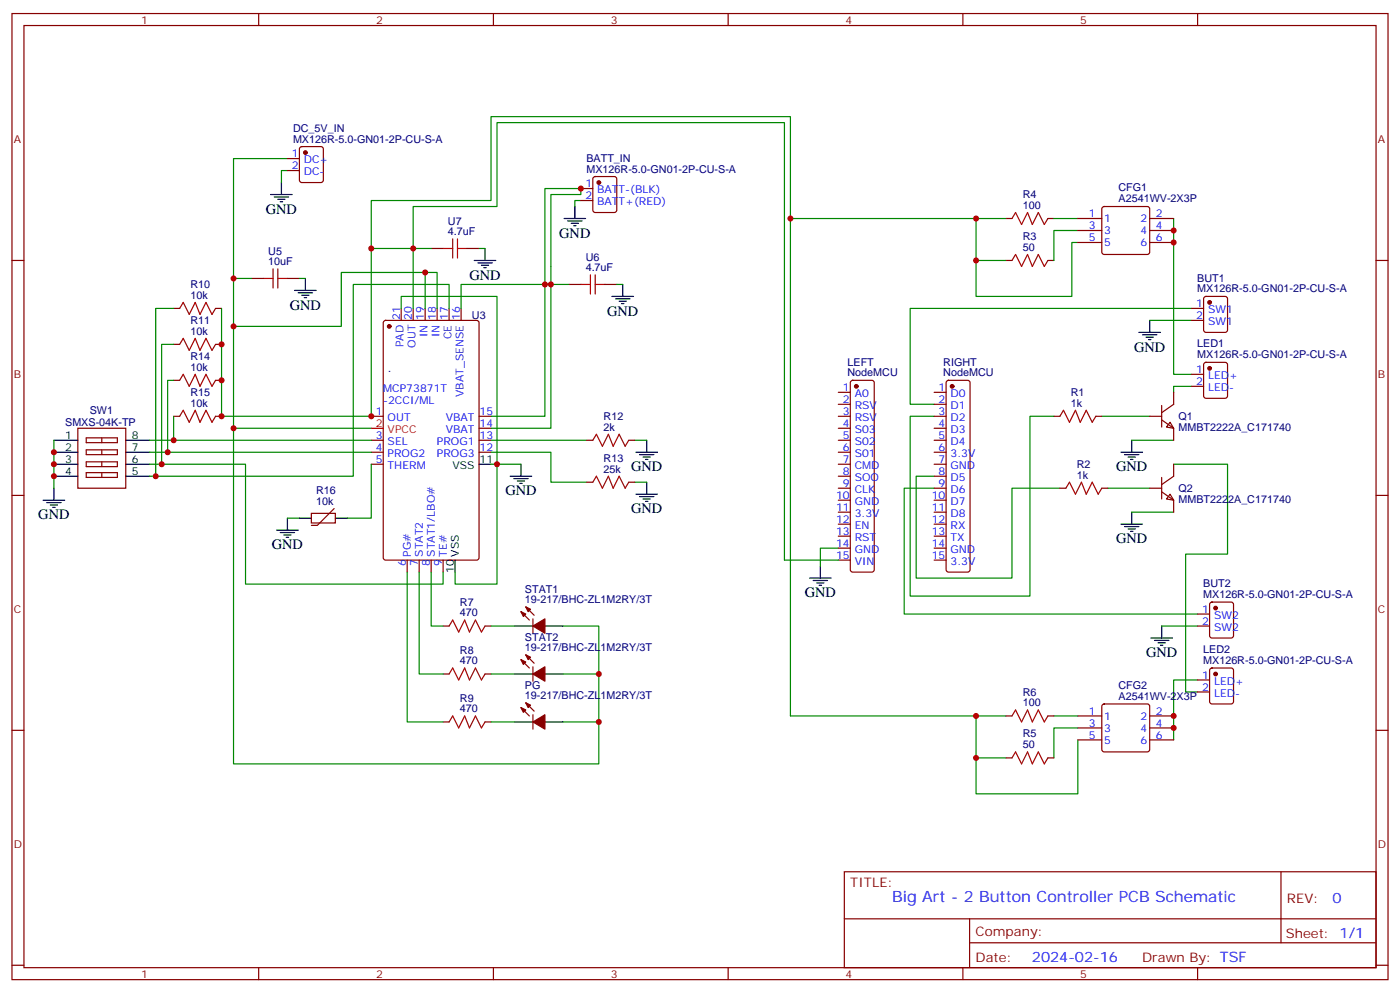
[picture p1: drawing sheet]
<svg xmlns="http://www.w3.org/2000/svg" width="412mm" height="292mm" viewBox="0 0 412 292" stroke-linecap="round" stroke-linejoin="round" font-family="sans-serif">
<g fill="none" stroke="#870000" stroke-width=".35">
<path d="M3.5 4h405.4v284.3h-405.4zM7.1 7.5h398.2v277.3h-398.2zM76.2 4v3.5M145.3 4v3.5M214.5 4v3.5M283.6 4v3.5M352.8 4v3.5M84.7 46.7h3.5M84.7 50.2h3.5M88.4 43.4l.5-.3h5.6l.7 .5v9.4l-.4 .7h-5.9l-.7-.4v-9.4zM171.1 55.5h3.5M171.1 59h3.5"/>
<path d="M174.9 52.2l.4-.2h5.7l.6 .4 .1 9.4-.5 .7h-5.9l-.6-.4-.1-9.4zM3.5 76.7h3.6M127 73.1h3.5M137.6 73.1h3.5M296.3 76.7h1.8M296.3 64.3h1.8M308.7 76.7h1.7M308.7 64.3h1.7M317.5 64.3h7.1M317.5 67.8h7.1M317.5 71.4h7.1M324.8 61l.5-.2h12.7l.5 .2 .2 .5v12.7l-.3 .5-.4 .2h-12.7l-.5-.2-.2-.5v-12.7z"/>
<path d="M338.7 64.3h7M338.7 67.8h7M338.7 71.4h7M405.3 76.7h3.6M51.2 90.8h1.7M63.5 90.8h1.8M74.1 82h3.5M84.7 82h3.5M113.1 94.5l.5-.2h26.8l.7 .4v69.4l-.5 .7-27 .1-.7-.5v-69.4zM118.2 90.8v3.5M121.7 90.8v3.5M125.2 90.8v3.5"/>
<path d="M128.8 90.8v3.5M132.3 90.8v3.5M135.8 90.8v3.5M167.6 83.7h3.5M178.2 83.7h3.5M351 90.8h3.5M351 94.3h3.5M354.8 87.4l.4-.2h5.7l.6 .5 .1 9.4-.5 .7h-5.9l-.6-.4-.1-9.5zM51.2 101.4h1.7M51.2 111.9h1.7M63.5 101.4h1.8M63.5 111.9h1.8"/>
<path d="M246.9 115.5h3.6M246.9 119h3.6M250.7 112.1l.5-.2h5.6l.5 .2 .2 .5v55.1l-.2 .5-.5 .2h-5.6l-.5-.3-.2-.4v-55.1zM275.2 115.5h3.5M275.2 119h3.5M278.9 112.1l.5-.2h5.6l.5 .2 .3 .5v55.1l-.3 .5-.5 .2h-5.6l-.5-.3-.2-.4v-55.1zM342.2 119.3v6.4M345.7 115.5v3.5l-3.5 2.5M351 110.2h3.5M351 113.7h3.5M354.8 106.9l.4-.3h5.7l.6 .5 .1 9.4-.5 .7h-5.9l-.6-.4-.1-9.4zM22.9 126h14.1v17.7h-14.1z"/>
<path d="M25.4 128.9h9.2v1.4h-9.2zM25.4 132.4h9.2v1.4h-9.2zM25.4 135.9h9.2v1.4h-9.2zM25.4 139.1h9.2v1.4h-9.2zM30 128.9v1.4M30 132.4v1.4M30 135.9v1.4M30 139.1v1.4M51.2 122.5h1.7M63.5 122.5h1.8M109.4 122.5h3.5M109.4 129.6h3.5"/>
<path d="M109.4 133.1h3.5M109.4 136.6h3.5M141.1 122.5h3.5M141.1 129.6h3.5M141.1 133.1h3.5M141.1 126h3.5M172.9 129.6h1.7M185.2 129.6h1.8M246.9 122.5h3.6M246.9 129.6h3.6M246.9 133.1h3.6M246.9 136.6h3.6"/>
<path d="M246.9 126h3.6M275.2 122.5h3.5M275.2 129.6h3.5M275.2 133.1h3.5M275.2 136.6h3.5M275.2 126h3.5M310.4 122.5h1.8M322.8 122.5h1.8M338.7 122.5h3.5M342.2 123.6l3.5 2.4v3.6M344.7 124.3l1 1.7-2.1-.3zM345.7 136.6v3.6l-3.5 2.4"/>
<path d="M3.5 145.8h3.6M91.7 151.1h7.1v2.8h-7.1zM98.4 149.7l-4.9 4.9h-1.8M172.9 141.9h1.7M185.2 141.9h1.8M246.9 143.7h3.6M246.9 140.2h3.6M246.9 147.2h3.6M246.9 150.7h3.6M246.9 154.3h3.6M246.9 157.8h3.6M275.2 143.7h3.5"/>
<path d="M275.2 140.2h3.5M275.2 147.2h3.5M275.2 150.7h3.5M275.2 154.3h3.5M275.2 157.8h3.5M312.2 143.7h1.8M324.6 143.7h1.7M338.7 143.7h3.5M342.2 144.7l3.5 2.5v3.5M342.2 140.5v6.4M344.7 145.5l1 1.7-2.1-.3zM405.3 145.8h3.6"/>
<path d="M119.9 164.9v3.5M123.5 164.9v3.5M127 164.9v3.5M130.5 164.9v3.5M154.9 178.6l2.4 2.5M246.9 161.3h3.6M246.9 164.9h3.6M275.2 161.3h3.5M275.2 164.9h3.5M356.5 177.4l.5-.2h5.7l.6 .4 .1 9.5-.5 .6-5.9 .1-.6-.5-.1-9.4zM130.5 184.3h1.8M130.5 198.4h1.8"/>
<path d="M142.9 184.3h1.7M142.9 198.4h1.7M153.5 180l2.4 2.5M153.5 194.1l2.4 2.5M154.9 192.7l2.4 2.5M157 182.1v4.3M157 196.3v4.2M352.8 184.3h3.5M352.8 180.7h3.5M356.5 196.8l.5-.2h5.7l.6 .4 .1 9.5-.5 .6-5.9 .1-.6-.5-.1-9.4zM3.5 214.9h3.6M130.5 212.5h1.8"/>
<path d="M142.9 212.5h1.7M153.5 208.2l2.4 2.5M154.9 206.8l2.4 2.5M157 210.4v4.2M296.3 210.7h1.8M308.7 210.7h1.7M317.5 210.7h7.1M317.5 214.2h7.1M317.5 217.8h7.1M324.8 207.4l.5-.2h12.7l.5 .2 .2 .5v12.7l-.3 .5-.4 .2h-12.7l-.5-.2-.2-.5v-12.7zM338.7 210.7h7M338.7 214.2h7"/>
<path d="M338.7 217.8h7M352.8 200.1h3.5M352.8 203.7h3.5M405.3 214.9h3.6M296.3 223.1h1.8M308.7 223.1h1.7M248.7 256.6h156.6v28.2h-156.6zM377.3 256.6v20.9M248.7 270.4h156.5M285.6 277.5h119.6M285.6 270.4v14.1M3.5 284.1h3.6"/>
<path d="M76.2 284.8v3.5M145.3 284.8v3.5M214.5 284.8v3.5M283.6 284.8v3.5M352.8 284.8v3.5M405.3 284.1h3.6"/>
</g>
<g fill="none" stroke="#000" stroke-width=".35">
<path d="M79.7 57.3h6.4M80.8 58h4.2M81.8 58.7h2.2M82.5 59.4h.8M82.9 53.7v3.6M139.7 76.7h6.3M140.8 77.4h4.2M141.8 78.1h2.1M142.5 78.8h.7M142.9 73.1v3.6M166.2 64.3h6.3M167.2 65h4.2"/>
<path d="M168.3 65.7h2.1M169 66.4h.7M169.3 60.8v3.5M86.8 85.5h6.3M87.8 86.2h4.3M88.9 86.9h2.1M89.6 87.6h.7M90 82v3.5M180.3 87.2h6.3M181.3 87.9h4.3M182.4 88.7h2.1M183.1 89.4h.7"/>
<path d="M183.4 83.7v3.5M335.5 97.8h6.3M336.5 98.5h4.3M337.6 99.2h2.1M338.3 99.9h.7M338.7 94.3v3.5M15.9 133.1h7M15.9 136.6h7M15.9 129.6h7M37 133.1h7.1M37 136.6h7.1M37 129.6h7.1"/>
<path d="M141.1 136.6h3.5M153.5 136.6v3.6M187.3 133.1h6.4M188.4 133.8h4.2M189.4 134.5h2.2M190.1 135.2h.8M190.5 129.6v3.5M330.2 133.1h6.3M331.3 133.8h4.2M332.3 134.5h2.1M333 135.2h.7M333.4 129.6v3.5"/>
<path d="M12.7 147.2h6.3M13.8 147.9h4.2M14.8 148.6h2.1M15.5 149.3h.7M15.9 140.2h7M15.9 143.7v3.5M37 140.2h7.1M81.5 156h6.3M82.5 156.7h4.3M83.6 157.4h2.1M84.3 158.2h.7M84.7 152.5v3.5"/>
<path d="M88.2 152.5h3.5M98.8 152.5h3.5M150.3 140.2h6.3M151.3 140.9h4.3M152.4 141.6h2.1M153.1 142.3h.7M187.3 145.5h6.4M188.4 146.2h4.2M189.4 146.9h2.2M190.1 147.6h.8M190.5 141.9v3.6M330.2 154.3h6.3"/>
<path d="M331.3 155h4.2M332.3 155.7h2.1M333 156.4h.7M333.4 150.7v3.6M134.1 164.9v3.5M238.5 170.1h6.3M239.5 170.9h4.3M240.6 171.6h2.1M241.3 172.3h.7M241.7 166.6v3.5M151.7 184.3h5.3M151.7 198.4h5.3"/>
<path d="M160.5 184.3h5.3M160.5 198.4h5.3M339 187.8h6.4M340.1 188.5h4.2M341.1 189.2h2.2M341.8 189.9h.7M342.2 184.3v3.5M151.7 212.5h5.3M160.5 212.5h5.3"/>
</g>
<g fill="none" stroke="#008700" stroke-width=".35">
<path d="M84.7 46.7h-15.9v178.1h107.6v-12.3M84.7 50.2h-1.8v3.5M171.1 59h-1.8v1.8M109.4 73.1h12.3M121.7 73.1h5.3M121.7 73.1v-12.3h24.7v-24.7h84.7v128.8h15.8M121.7 73.1v17.7M141.1 73.1h1.8M232.8 64.3h54.7M296.3 64.3h-8.8v12.4h8.8M310.4 64.3h7.1M317.5 71.4h-1.8v15.8h-28.2v-10.5"/>
<path d="M317.5 67.8h-7.1v8.9M345.7 64.3v45.9h5.3M51.2 90.8h-5.3v49.4M65.3 90.8v31.7h44.1v-63.5h35.2v-24.7h88.2v176.4h54.7M68.8 82h5.3M88.2 82h1.8M118.2 90.8v-3.6h28.2v49.4h7.1M125.2 90.8v-10.6h-24.7v15.9h-31.7M125.2 80.2h3.6v10.6M132.3 90.8v-7.1h-28.2v56.5h-60M160.5 83.7v-28.2h10.6v1.8h-8.8v26.4h-1.8v38.8h-15.9M162.3 83.7h-26.5v7.1"/>
<path d="M167.6 83.7h-5.3v42.3h-17.7M181.7 83.7h1.7M338.7 94.3h12.3M351 90.8h-82.9v28.2h7.1M51.2 111.9h-1.8v21.2M51.2 101.4h-3.6v35.2M351 113.7h-5.3v1.8M15.9 129.6v14.1M44.1 136.6h28.2v35.3h58.2v-3.5M44.1 129.6h65.3M44.1 133.1h65.3M51.2 122.5v7.1"/>
<path d="M68.8 126h40.6M109.4 136.6v15.9h-7.1M144.6 136.6h1.8v35.3h-12.3v-3.5M144.6 133.1h17.7v8.8h10.6M144.6 129.6h28.3M187 129.6h3.5M275.2 122.5h-7.1v52.9h35.3v-52.9h7M324.6 122.5h14.1M333.4 129.6h12.3M345.7 136.6h15.9v26.5h-12.4v40.6h3.6M84.7 152.5h3.5M187 141.9h3.5"/>
<path d="M275.2 143.7h-8.9v37h86.5M275.2 140.2h-5.3v29.9h28.2v-26.4h14.1M326.3 143.7h12.4M333.4 150.7h12.3M119.9 168.4v44.1h10.6M123.5 168.4v30h7M127 168.4v15.9h3.5M246.9 161.3h-5.2v5.3M144.6 184.3h7.1M144.6 198.4h7.1M165.8 184.3h10.6v14.1h-10.6M176.4 198.4v14.1h-10.6"/>
<path d="M342.2 184.3h10.6M144.6 212.5h7.1M296.3 210.7h-8.8v12.4h8.8M310.4 210.7h7.1M317.5 214.2h-7.1v8.9M317.5 217.8v15.8h-30v-10.5M352.8 200.1h-7.1v17.7"/>
</g>
<g fill="none" stroke="#a10000" stroke-width=".35">
<path d="M80.4 79.1v5.7M81.8 79.1v5.7M130.5 73.1h2.8M133.3 70.3v5.7M134.8 73.1h2.8M134.8 70.3v5.7M298.1 64.3l1.1-1.8 1.7 3.6 1.8-3.6 1.4 3.6 1.8-3.6 1.7 3.6 1.1-1.8M298.1 76.7l1.1-1.8 1.7 3.5 1.8-3.5 1.4 3.5 1.8-3.5 1.7 3.5 1.1-1.7M52.9 90.8l1.1-1.8 1.7 3.5 1.8-3.5 1.4 3.5 1.8-3.5 1.7 3.5 1.1-1.7M77.6 82h2.8M81.8 82h2.9M171.1 83.7h2.8"/>
<path d="M173.9 80.9v5.6M175.3 83.7h2.9M175.3 80.9v5.6M52.9 101.4l1.1-1.8 1.7 3.5 1.8-3.5 1.4 3.5 1.8-3.5 1.7 3.5 1.1-1.7M52.9 111.9l1.1-1.7 1.7 3.5 1.8-3.5 1.4 3.5 1.8-3.5 1.7 3.5 1.1-1.8M52.9 122.5l1.1-1.7 1.7 3.5 1.8-3.5 1.4 3.5 1.8-3.5 1.7 3.5 1.1-1.8M174.6 129.6l1.1-1.8 1.7 3.5 1.8-3.5 1.4 3.5 1.8-3.5 1.7 3.5 1.1-1.7M312.2 122.5l1.1-1.7 1.7 3.5 1.8-3.5 1.4 3.5 1.8-3.5 1.7 3.5 1.1-1.8M174.6 141.9l1.1-1.7 1.7 3.5 1.8-3.5 1.4 3.5 1.8-3.5 1.7 3.5 1.1-1.8M314 143.7l1-1.8 1.8 3.6 1.8-3.6 1.4 3.6 1.7-3.6 1.8 3.6 1.1-1.8M132.3 184.3l1-1.8 1.8 3.5 1.8-3.5 1.4 3.5 1.8-3.5 1.7 3.5 1.1-1.7M132.3 198.4l1-1.8 1.8 3.5 1.8-3.5 1.4 3.5 1.8-3.5 1.7 3.5 1.1-1.7"/>
<path d="M132.3 212.5l1-1.8 1.8 3.5 1.8-3.5 1.4 3.5 1.8-3.5 1.7 3.5 1.1-1.7M298.1 210.7l1.1-1.7 1.7 3.5 1.8-3.5 1.4 3.5 1.8-3.5 1.7 3.5 1.1-1.8M298.1 223.1l1.1-1.8 1.7 3.5 1.8-3.5 1.4 3.5 1.8-3.5 1.7 3.5 1.1-1.7"/>
</g>
<g fill="#870000" stroke="#870000" stroke-width=".35">
<path d="M157 212.5l3.5-2.1v4.2z"/>
<path d="M154.9 206.8l1.4 .7-.7 .7z"/>
<path d="M153.5 208.2l1.4 .8-.7 .7z"/>
<path d="M157 184.3l3.5-2.2v4.3z"/>
<path d="M154.9 178.6l1.4 .7-.7 .7z"/>
<path d="M153.5 180l1.4 .7-.7 .7z"/>
<path d="M157 198.4l3.5-2.1v4.2z"/>
<path d="M154.9 192.7l1.4 .7-.7 .7z"/>
<path d="M153.5 194.1l1.4 .7-.7 .7z"/>
<circle cx="114.7" cy="96.1" r=".53"/>
<circle cx="252.2" cy="113.7" r=".53"/>
<circle cx="280.5" cy="113.7" r=".53"/>
<circle cx="356.3" cy="89" r=".53"/>
<circle cx="356.3" cy="108.4" r=".53"/>
<circle cx="358.1" cy="179" r=".53"/>
<circle cx="358.1" cy="198.4" r=".53"/>
<circle cx="90" cy="44.9" r=".53"/>
<circle cx="176.4" cy="53.7" r=".53"/>
</g>
<path d="M109.4 126h3.5" fill="none" stroke="#f00" stroke-width=".35"/>
<g fill="#c00">
<circle cx="287.5" cy="223.1" r=".88"/>
<circle cx="176.4" cy="212.5" r=".88"/>
<circle cx="125.2" cy="80.2" r=".88"/>
<circle cx="146.4" cy="136.6" r=".88"/>
<circle cx="121.7" cy="73.1" r=".88"/>
<circle cx="15.9" cy="140.2" r=".88"/>
<circle cx="15.9" cy="136.6" r=".88"/>
<circle cx="15.9" cy="133.1" r=".88"/>
<circle cx="51.2" cy="129.6" r=".88"/>
<circle cx="49.4" cy="133.1" r=".88"/>
<circle cx="47.6" cy="136.6" r=".88"/>
<circle cx="45.9" cy="140.2" r=".88"/>
<circle cx="176.4" cy="198.4" r=".88"/>
<circle cx="68.8" cy="82" r=".88"/>
<circle cx="68.8" cy="96.1" r=".88"/>
<circle cx="68.8" cy="126" r=".88"/>
<circle cx="287.5" cy="76.7" r=".88"/>
<circle cx="232.8" cy="64.3" r=".88"/>
<circle cx="287.5" cy="64.3" r=".88"/>
<circle cx="287.5" cy="210.7" r=".88"/>
<circle cx="162.3" cy="83.7" r=".88"/>
<circle cx="160.5" cy="83.7" r=".88"/>
<circle cx="65.3" cy="122.5" r=".88"/>
<circle cx="65.3" cy="111.9" r=".88"/>
<circle cx="65.3" cy="101.4" r=".88"/>
<circle cx="109.4" cy="122.5" r=".88"/>
<circle cx="109.4" cy="73.1" r=".88"/>
<circle cx="171.1" cy="55.5" r=".88"/>
<circle cx="345.7" cy="67.8" r=".88"/>
<circle cx="345.7" cy="71.4" r=".88"/>
<circle cx="345.7" cy="210.7" r=".88"/>
<circle cx="345.7" cy="214.2" r=".88"/>
</g>
<text font-size="4.6" fill="#00f" x="262.8" y="265.4">Big Art - 2 Button Controller PCB Schematic</text>
<g font-size="4.2">
<text x="78.3" y="62.9">GND</text>
<text x="164.7" y="70">GND</text>
<text x="138.3" y="82.3">GND</text>
<text x="85.4" y="91.1">GND</text>
<text x="178.9" y="92.9">GND</text>
<text x="334.1" y="103.5">GND</text>
<text x="185.9" y="138.7">GND</text>
<text x="328.8" y="138.7">GND</text>
<text x="148.9" y="145.8">GND</text>
<text x="11.3" y="152.9">GND</text>
<text x="185.9" y="151.1">GND</text>
<text x="80.1" y="161.7">GND</text>
<text x="328.8" y="159.9">GND</text>
<text x="237.1" y="175.8">GND</text>
<text x="337.6" y="193.4">GND</text>
</g>
<g font-size="4.2" fill="#00f">
<text x="392.5" y="265.8">0</text>
<text x="304" y="283.2">2024-02-16</text>
</g>
<g font-size="3.9" fill="#800">
<text x="250.5" y="261.2">TITLE:</text>
<text x="379.1" y="265.8">REV:</text>
<text x="287.4" y="275.4">Company:</text>
<text x="378.7" y="276">Sheet: 1/1</text>
<text x="287.4" y="283">Date:</text>
<text x="336.4" y="283.1">Drawn By: TSF</text>
</g>
<g font-size="3.2" fill="#800">
<text x="41.6" y="7">1</text>
<text x="110.8" y="7">2</text>
<text x="179.9" y="7">3</text>
<text x="249.1" y="7">4</text>
<text x="318.2" y="7">5</text>
<text x="4.1" y="42.1">A</text>
<text x="405.9" y="42.1">A</text>
<text x="4.1" y="111.2">B</text>
<text x="405.9" y="111.2">B</text>
<text x="4.1" y="180.4">C</text>
<text x="405.9" y="180.4">C</text>
<text x="4.1" y="249.5">D</text>
<text x="405.9" y="249.5">D</text>
<text x="41.6" y="287.8">1</text>
<text x="110.8" y="287.8">2</text>
<text x="179.9" y="287.8">3</text>
<text x="249.1" y="287.8">4</text>
<text x="318.2" y="287.8">5</text>
</g>
<g font-size="3.2" fill="#000080">
<text x="86.3" y="42">MX126R-5.0-GN01-2P-CU-S-A</text>
<text x="86.3" y="38.8">DC_5V_IN</text>
<text x="172.7" y="47.6">BATT_IN</text>
<text x="172.7" y="50.8">MX126R-5.0-GN01-2P-CU-S-A</text>
<text x="301.3" y="58.3">R4</text>
<text x="329.5" y="59.5">A2541WV-2X3P</text>
<text x="329.5" y="56.3">CFG1</text>
<text x="301.3" y="61.5">100</text>
<text x="132" y="69.3">4.7uF</text>
<text x="132" y="66.2">U7</text>
<text x="301.3" y="70.6">R3</text>
<text x="79" y="75">U5</text>
<text x="172.5" y="76.8">U6</text>
<text x="301.3" y="73.8">50</text>
<text x="79" y="78.1">10uF</text>
<text x="172.5" y="79.8">4.7uF</text>
<text x="352.7" y="82.9">BUT1</text>
<text x="56.1" y="87.9">10k</text>
<text x="56.1" y="84.9">R10</text>
<text x="352.7" y="86.1">MX126R-5.0-GN01-2P-CU-S-A</text>
<text x="56.1" y="95.5">R11</text>
<text x="139" y="93.7">U3</text>
<text x="56.1" y="98.5">10k</text>
<text x="56.1" y="106">R14</text>
<text x="249.6" y="107.6">LEFT</text>
<text x="277.9" y="107.6">RIGHT</text>
<text x="352.7" y="105.5">MX126R-5.0-GN01-2P-CU-S-A</text>
<text x="352.7" y="102.3">LED1</text>
<text x="56.1" y="109.1">10k</text>
<text x="114.3" y="109.6">.</text>
<text x="249.6" y="110.7">NodeMCU</text>
<text x="277.9" y="110.7">NodeMCU</text>
<text x="56.1" y="119.7">10k</text>
<text x="56.1" y="116.6">R15</text>
<text x="315.4" y="119.7">1k</text>
<text x="315.4" y="116.6">R1</text>
<text x="19.2" y="125.4">SMXS-04K-TP</text>
<text x="26.4" y="121.9">SW1</text>
<text x="177.8" y="123.6">R12</text>
<text x="347.1" y="123.7">Q1</text>
<text x="177.8" y="126.8">2k</text>
<text x="347.1" y="126.8">MMBT2222A_C171740</text>
<text x="177.8" y="135.9">R13</text>
<text x="317.2" y="137.8">R2</text>
<text x="177.8" y="139.1">25k</text>
<text x="317.2" y="140.9">1k</text>
<text x="93.1" y="148.6">10k</text>
<text x="93.1" y="145.5">R16</text>
<text x="347.1" y="148">MMBT2222A_C171740</text>
<text x="347.1" y="144.8">Q2</text>
<text x="354.4" y="172.8">BUT2</text>
<text x="135.5" y="178.4">R7</text>
<text x="154.6" y="177.6">19-217/BHC-ZL1M2RY/3T</text>
<text x="154.6" y="174.4">STAT1</text>
<text x="354.4" y="176">MX126R-5.0-GN01-2P-CU-S-A</text>
<text x="135.5" y="181.4">470</text>
<text x="154.6" y="191.7">19-217/BHC-ZL1M2RY/3T</text>
<text x="154.6" y="188.5">STAT2</text>
<text x="135.5" y="195.5">470</text>
<text x="135.5" y="192.5">R8</text>
<text x="354.4" y="195.4">MX126R-5.0-GN01-2P-CU-S-A</text>
<text x="354.4" y="192.2">LED2</text>
<text x="154.6" y="202.7">PG</text>
<text x="329.5" y="202.7">CFG2</text>
<text x="135.5" y="209.7">470</text>
<text x="135.5" y="206.6">R9</text>
<text x="154.6" y="205.8">19-217/BHC-ZL1M2RY/3T</text>
<text x="301.3" y="207.9">100</text>
<text x="301.3" y="204.7">R6</text>
<text x="329.5" y="205.9">A2541WV-2X3P</text>
<text x="301.3" y="220.2">50</text>
<text x="301.3" y="217">R5</text>
</g>
<g font-size="3.2" fill="#00f">
<text x="86" y="46.3">1</text>
<text x="86" y="49.8">2</text>
<text x="89.5" y="48.1">DC+</text>
<text x="89.5" y="51.6">DC-</text>
<text x="172.4" y="55.1">1</text>
<text x="172.4" y="58.7">2</text>
<text x="175.9" y="56.9">BATT-(BLK)</text>
<text x="175.9" y="60.4">BATT+(RED)</text>
<text x="320.8" y="64">1</text>
<text x="325.3" y="65.4">1</text>
<text x="335.9" y="65.4">2</text>
<text x="340.4" y="64">2</text>
<text x="320.8" y="67.5">3</text>
<text x="320.8" y="71">5</text>
<text x="325.3" y="68.9">3</text>
<text x="335.9" y="68.9">4</text>
<text x="340.4" y="67.5">4</text>
<text x="340.4" y="71">6</text>
<text x="325.3" y="72.4">5</text>
<text x="335.9" y="72.4">6</text>
<text x="117.8" y="94.1" transform="rotate(-90 117.8 94.1)">21</text>
<text x="121.4" y="94.1" transform="rotate(-90 121.4 94.1)">20</text>
<text x="124.9" y="94.1" transform="rotate(-90 124.9 94.1)">19</text>
<text x="128.4" y="94.1" transform="rotate(-90 128.4 94.1)">18</text>
<text x="131.9" y="94.1" transform="rotate(-90 131.9 94.1)">17</text>
<text x="135.5" y="94.1" transform="rotate(-90 135.5 94.1)">16</text>
<text x="352.3" y="90.4">1</text>
<text x="352.3" y="93.9">2</text>
<text x="355.8" y="92.2">SW1</text>
<text x="355.8" y="95.7">SW1</text>
<text x="125.9" y="99.3" transform="rotate(-90 125.9 99.3)">IN</text>
<text x="129.5" y="99.3" transform="rotate(-90 129.5 99.3)">IN</text>
<text x="133" y="99.8" transform="rotate(-90 133 99.8)">CE</text>
<text x="118.9" y="102.1" transform="rotate(-90 118.9 102.1)">PAD</text>
<text x="122.4" y="102.4" transform="rotate(-90 122.4 102.4)">OUT</text>
<text x="352.3" y="109.8">1</text>
<text x="352.3" y="113.3">2</text>
<text x="355.8" y="111.6">LED+</text>
<text x="112.9" y="115.5">MCP73871T</text>
<text x="112.9" y="119">-2CCI/ML</text>
<text x="136.5" y="116.8" transform="rotate(-90 136.5 116.8)">VBAT_SENSE</text>
<text x="248.3" y="115.1">1</text>
<text x="248.3" y="118.6">2</text>
<text x="251.8" y="116.9">A0</text>
<text x="276.5" y="115.1">1</text>
<text x="276.5" y="118.6">2</text>
<text x="280" y="116.9">D0</text>
<text x="355.8" y="115.1">LED-</text>
<text x="110.7" y="122.2">1</text>
<text x="114.2" y="123.9">OUT</text>
<text x="131.3" y="123.9">VBAT</text>
<text x="141.3" y="125.7">14</text>
<text x="141.3" y="122.2">15</text>
<text x="248.3" y="122.2">3</text>
<text x="248.3" y="125.7">4</text>
<text x="251.8" y="120.4">RSV</text>
<text x="251.8" y="123.9">RSV</text>
<text x="276.5" y="122.2">3</text>
<text x="276.5" y="125.7">4</text>
<text x="280" y="120.4">D1</text>
<text x="280" y="123.9">D2</text>
<text x="110.7" y="129.2">3</text>
<text x="114.2" y="131">SEL</text>
<text x="128.7" y="131">PROG1</text>
<text x="131.3" y="127.5">VBAT</text>
<text x="141.3" y="129.2">13</text>
<text x="248.3" y="129.2">5</text>
<text x="251.8" y="127.5">S03</text>
<text x="251.8" y="131">S02</text>
<text x="276.5" y="129.2">5</text>
<text x="280" y="127.5">D3</text>
<text x="280" y="131">D4</text>
<text x="110.7" y="132.8">4</text>
<text x="110.7" y="136.3">5</text>
<text x="114.2" y="134.5">PROG2</text>
<text x="128.7" y="134.5">PROG3</text>
<text x="141.3" y="132.8">12</text>
<text x="248.3" y="132.8">6</text>
<text x="248.3" y="136.3">7</text>
<text x="251.8" y="134.5">S01</text>
<text x="276.5" y="132.8">6</text>
<text x="276.5" y="136.3">7</text>
<text x="280" y="134.5">3.3V</text>
<text x="114.2" y="138">THERM</text>
<text x="248.3" y="139.8">8</text>
<text x="248.3" y="143.3">9</text>
<text x="251.8" y="138">CMD</text>
<text x="251.8" y="141.6">SOO</text>
<text x="276.5" y="139.8">8</text>
<text x="276.5" y="143.3">9</text>
<text x="280" y="138">GND</text>
<text x="280" y="141.6">D5</text>
<text x="246.3" y="146.9">10</text>
<text x="251.8" y="145.1">CLK</text>
<text x="251.8" y="148.6">GND</text>
<text x="274.5" y="146.9">10</text>
<text x="280" y="145.1">D6</text>
<text x="280" y="148.6">D7</text>
<text x="246.3" y="150.4">11</text>
<text x="246.3" y="153.9">12</text>
<text x="251.8" y="152.2">3.3V</text>
<text x="251.8" y="155.7">EN</text>
<text x="274.5" y="150.4">11</text>
<text x="274.5" y="153.9">12</text>
<text x="280" y="152.2">D8</text>
<text x="280" y="155.7">RX</text>
<text x="246.3" y="157.4">13</text>
<text x="246.3" y="161">14</text>
<text x="251.8" y="159.2">RST</text>
<text x="274.5" y="157.4">13</text>
<text x="274.5" y="161">14</text>
<text x="280" y="159.2">TX</text>
<text x="119.6" y="166.7" transform="rotate(-90 119.6 166.7)">6</text>
<text x="121" y="163.8" transform="rotate(-90 121 163.8)">PG#</text>
<text x="123.1" y="166.7" transform="rotate(-90 123.1 166.7)">7</text>
<text x="124.5" y="163.8" transform="rotate(-90 124.5 163.8)">STAT2</text>
<text x="126.6" y="166.7" transform="rotate(-90 126.6 166.7)">8</text>
<text x="128.1" y="163.8" transform="rotate(-90 128.1 163.8)">STAT1/LBO#</text>
<text x="130.2" y="166.7" transform="rotate(-90 130.2 166.7)">9</text>
<text x="131.6" y="163.8" transform="rotate(-90 131.6 163.8)">TE#</text>
<text x="246.3" y="164.5">15</text>
<text x="251.8" y="162.7">GND</text>
<text x="251.8" y="166.3">VIN</text>
<text x="274.5" y="164.5">15</text>
<text x="280" y="162.7">GND</text>
<text x="280" y="166.3">3.3V</text>
<text x="354.1" y="180.4">1</text>
<text x="354.1" y="183.9">2</text>
<text x="357.6" y="182.1">SW2</text>
<text x="357.6" y="185.7">SW2</text>
<text x="354.1" y="199.8">1</text>
<text x="354.1" y="203.3">2</text>
<text x="357.6" y="201.5">LED+</text>
<text x="357.6" y="205.1">LED-</text>
<text x="320.8" y="210.4">1</text>
<text x="320.8" y="213.9">3</text>
<text x="325.3" y="211.8">1</text>
<text x="325.3" y="215.3">3</text>
<text x="335.9" y="211.8">2</text>
<text x="335.9" y="215.3">4</text>
<text x="340.4" y="210.4">2</text>
<text x="340.4" y="213.9">4</text>
<text x="320.8" y="217.4">5</text>
<text x="325.3" y="218.8">5</text>
<text x="335.9" y="218.8">6</text>
<text x="340.4" y="217.4">6</text>
</g>
<g font-size="3.2" fill="#f00">
<text x="110.7" y="125.7">2</text>
<text x="114.2" y="127.5">VPCC</text>
</g>
<g font-size="3.2">
<text x="19.1" y="129.2">1</text>
<text x="38.8" y="129.2">8</text>
<text x="19.1" y="132.8">2</text>
<text x="19.1" y="136.3">3</text>
<text x="38.8" y="136.3">6</text>
<text x="38.8" y="132.8">7</text>
<text x="141.3" y="136.3">11</text>
<text x="19.1" y="139.8">4</text>
<text x="38.8" y="139.8">5</text>
<text x="133.3" y="138">VSS</text>
<text x="135.1" y="163.8" transform="rotate(-90 135.1 163.8)">VSS</text>
<text x="133.7" y="168.7" transform="rotate(-90 133.7 168.7)">10</text>
</g>
</svg>
